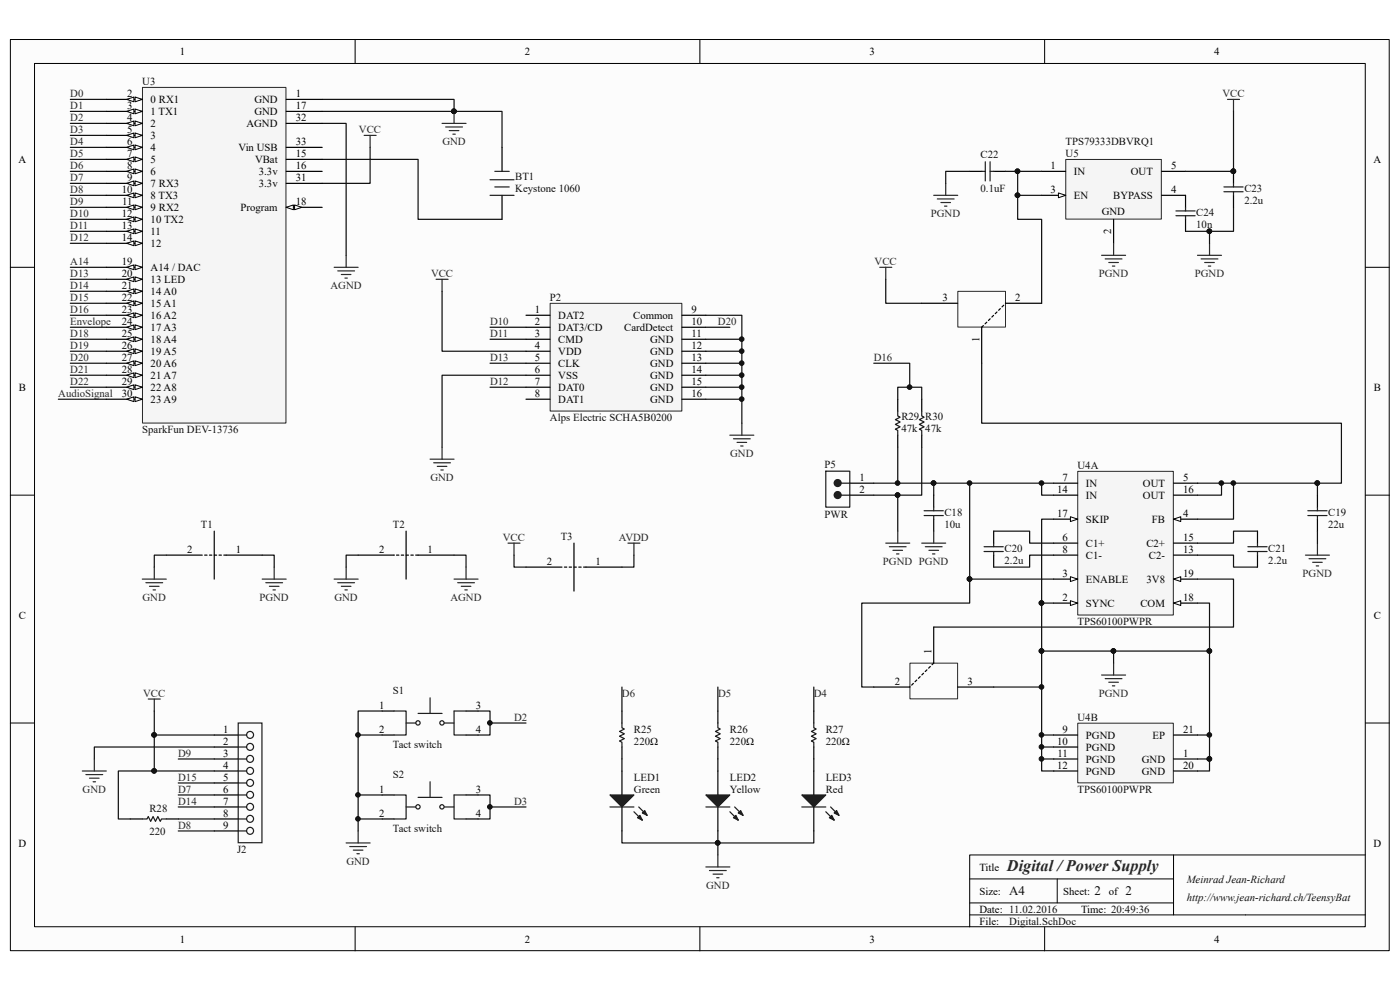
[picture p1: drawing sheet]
<svg xmlns="http://www.w3.org/2000/svg" width="297mm" height="210mm" viewBox="0 0 297 210" stroke-linecap="round" stroke-linejoin="round" font-family="sans-serif">
<path d="M2.2 8.4h292.5v193.3h-292.5z" fill="#fcfcfc"/>
<path d="M2.2 8.4h292.5v193.3h-292.5z" fill="none" stroke="#000" stroke-width=".21"/>
<path d="M7.4 13.5h282.2v183.1h-282.2z" fill="#fcfcfc"/>
<g fill="none" stroke="#000" stroke-width=".21">
<path d="M7.3 13.5h282.3v183.1h-282.3zM75.3 8.4v5.1M148.5 8.4v5.1M221.6 8.4v5.1M2.2 56.7h5.1M289.7 56.7h5.1M2.2 105h5.1M289.7 105h5.1M2.2 153.4h5.1M289.7 153.4h5.1M75.3 196.6v5.1M148.5 196.6v5.1"/>
<path d="M205.7 186.5h43.3M205.7 194.1h84M205.7 191.5h43.3M221.6 196.6v5.1M224.3 186.5v5M249 181.4v12.7M289.7 181.4h-84v15.2"/>
</g>
<g fill="none" stroke="#0e0e0e" stroke-width=".25">
<path d="M14.9 38.9h7.7M14.9 36.4h7.7M14.9 33.8h7.7M14.9 31.3h7.7M14.9 28.7h7.7M14.9 26.2h7.7M14.9 23.6h7.7M14.9 21.1h7.7M68.3 21.1h28v2.5h-28M68.3 33.8h20.4v12.7h17.8M68.3 26.2h5.1v28M78.5 31.3v7.6h-10.2"/>
<path d="M96.3 23.6h10.2v7.7M14.9 59.2h7.7M14.9 51.6h7.7M14.9 49.1h7.7M14.9 46.5h7.7M14.9 44h7.7M14.9 41.4h7.7M14.9 64.3h7.7M14.9 69.4h7.7M14.9 74.5h7.7M93.8 61.8v12.7h17.8M104 69.4h7.6"/>
<path d="M104 72h7.6M104 77.1h7.6M111.6 79.6h-17.8v15.3M149.8 66.9h7.6v22.9M149.8 74.5h7.6M149.8 72h7.6M149.8 77.1h7.6M149.8 79.6h7.6M104 82.1h7.6M149.8 82.1h7.6M149.8 84.7h7.6M185.4 105h5.1v7.7"/>
<path d="M185.4 102.5h12.7M210.8 112.7h7.6v2.5h5.1M221 102.5v2.5h2.5M223.5 102.5h-25.4v2.5M223.5 117.8h-5.1v2.5h-7.6M223.5 110.1h-2.5v17.8M254.1 117.8h7.6v2.5h5.1M254.1 102.5h25.4v2.5M259.1 102.5v2.5h-5M261.7 102.5v7.6h-7.6M266.8 112.7h-5.1v2.5h-7.6M279.5 112.7v2.5"/>
<path d="M221 138.1v25.5h2.5M223.5 127.9h-2.5v10.2h15.2v2.6M254.1 127.9h2.5v10.2h-20.4M256.6 138.1v22.9h-2.5M32.7 150.8v5.1h12.8M32.7 155.9v7.7h-7.6v10.1h2.5M45.5 158.5h-25.5v2.5M76 155.9h5.1M81.1 150.8h-5.1v25.5M101.4 150.8h2.6v5.1h-2.6M104 153.4h7.6M131.9 145.7v5.1"/>
<path d="M152.3 145.7v5.1M172.6 145.7v5.1M221 155.9h2.5M221 158.5h2.5M254.1 155.9h2.5M32.7 163.6h12.8M37.8 161h7.7M37.8 166.1h7.7M37.8 168.6h7.7M37.8 171.2h7.7M37.8 173.7h7.7M37.8 176.3h7.7"/>
<path d="M76 168.6h5.1M76 173.7h5.1M101.4 168.6h2.6v5.1h-2.6M104 171.2h7.6M131.9 176.3v2.5h40.7v-2.5M131.9 161v2.6M152.3 161v2.6M152.3 176.3v5.1M172.6 161v2.6M221 161h2.5M256.6 161v2.6h-2.5"/>
</g>
<g fill="#0e0e0e" stroke="#0e0e0e" stroke-width=".21">
<circle cx="96.3" cy="23.6" r=".49"/>
<circle cx="32.7" cy="155.9" r=".49"/>
<circle cx="32.7" cy="163.5" r=".49"/>
<circle cx="75.9" cy="155.9" r=".49"/>
<circle cx="75.9" cy="168.6" r=".49"/>
<circle cx="75.9" cy="173.7" r=".49"/>
<circle cx="103.9" cy="153.4" r=".49"/>
<circle cx="103.9" cy="171.2" r=".49"/>
<circle cx="152.3" cy="178.8" r=".49"/>
<circle cx="157.4" cy="71.9" r=".49"/>
<circle cx="157.4" cy="74.5" r=".49"/>
<circle cx="157.4" cy="77" r=".49"/>
<circle cx="157.4" cy="79.6" r=".49"/>
<circle cx="157.4" cy="82.1" r=".49"/>
<circle cx="157.4" cy="84.7" r=".49"/>
<circle cx="221" cy="102.5" r=".49"/>
<circle cx="198.1" cy="102.5" r=".49"/>
<circle cx="221" cy="127.9" r=".49"/>
<circle cx="221" cy="138.1" r=".49"/>
<circle cx="236.2" cy="138.1" r=".49"/>
<circle cx="256.6" cy="138.1" r=".49"/>
<circle cx="279.5" cy="102.5" r=".49"/>
<circle cx="259.1" cy="102.5" r=".49"/>
<circle cx="221" cy="161" r=".49"/>
<circle cx="221" cy="158.4" r=".49"/>
<circle cx="221" cy="155.9" r=".49"/>
<circle cx="256.6" cy="161" r=".49"/>
<circle cx="256.6" cy="155.9" r=".49"/>
<circle cx="261.7" cy="102.5" r=".49"/>
<circle cx="190.4" cy="105" r=".49"/>
</g>
<g fill="none" stroke="#262626" stroke-width=".25">
<path d="M77.2 28.7h2.6M78.5 28.7v2.6M93.8 26.2h5.1M94.5 26.9h3.6M95.3 27.7h2M96.1 28.5h.5M96.3 23.6v2.6M70.9 56.7h5.1M71.7 57.5h3.5M72.4 58.2h2.1M73.2 59h.5M73.4 54.2v2.5"/>
<path d="M92.5 59.2h2.6M93.8 59.2v2.6M91.2 97.4h5.1M92 98.2h3.6M92.8 98.9h2M93.5 99.7h.5M93.8 94.9v2.5M154.8 92.3h5.1M155.6 93.1h3.6M156.4 93.8h2M157.1 94.6h.5M157.4 89.8v2.5"/>
<path d="M187.9 115.2h5.1M188.7 116h3.5M189.4 116.7h2.1M190.2 117.5h.5M190.5 112.7v2.5M195.5 115.2h5.1M196.3 116h3.6M197.1 116.7h2M197.8 117.5h.5M198.1 112.7v2.5M277 117.8h5M277.7 118.5h3.6"/>
<path d="M278.5 119.3h2M279.5 115.2v2.6M279.2 120.1h.5M31.5 148.3h2.5M32.7 148.3v2.5M233.7 143.2h5.1M234.5 144h3.5M235.2 144.7h2.1M236 145.5h.5M236.2 140.7v2.5M17.5 163.6h5.1M18.2 164.3h3.6"/>
<path d="M19 165.1h2M19.8 165.8h.5M20 161v2.6M73.4 178.8h5.1M74.2 179.6h3.6M76 176.3v2.5M75 180.3h2M75.7 181.1h.5M149.8 183.9h5M150.5 184.7h3.6M151.3 185.4h2M152 186.2h.6"/>
<path d="M152.3 181.4v2.5"/>
</g>
<g fill="none" stroke="#000" stroke-width=".25">
<path d="M106.5 31.3v5.1M106.5 41.4v5.1M180.3 102.5h5.1M180.3 105h5.1M198.1 105v2.6M198.1 110.1v2.6M210.8 112.7v2.5M210.8 117.8v2.5M266.8 112.7v2.5M266.8 117.8v2.5M279.5 105v2.6M279.5 110.1v2.6"/>
<path d="M45.5 155.9h5M45.5 158.5h5M81.1 155.9h2.5M81.1 150.8h2.5M98.9 155.9h2.5M98.9 150.8h2.5M131.9 150.8v2.6M131.9 158.5v2.5M152.3 150.8v2.6M152.3 158.5v2.5M172.6 150.8v2.6M172.6 158.5v2.5"/>
<path d="M27.6 173.7h2.6M35.3 173.7h2.5M45.5 173.7h5M45.5 161h5M45.5 163.6h5M45.5 166.1h5M45.5 168.6h5M45.5 171.2h5M45.5 176.3h5M81.1 173.7h2.5M81.1 168.6h2.5M98.9 173.7h2.5"/>
<path d="M98.9 168.6h2.5M152.3 163.6v5M152.3 171.2v5.1M172.6 163.6v5M172.6 171.2v5.1"/>
</g>
<g fill="none" stroke="#1c1c1c" stroke-width=".25">
<path d="M104 38.1h5M105 39.7h3M105 36.4h3M104 41.4h5M175.2 100h5.1v7.6h-5.1zM178.5 102.5h1.8M178.5 105h1.8M196.1 108.3h4M196.1 109.4h4M198.1 107.6v.7M198.1 109.4v.7M208.8 116h4"/>
<path d="M208.8 117h4M210.8 115.2v.8M210.8 117v.8M264.7 116h4.1M264.7 117h4.1M266.8 115.2v.8M266.8 117v.8M277.5 108.3h4M277.5 109.4h4M279.5 107.6v.7M279.5 109.4v.7M50.5 153.4h5.1v25.4h-5.1z"/>
<path d="M50.5 158.5h1.8M50.5 155.9h1.8M83.6 150.8h2.6v5.1h-2.6M86.2 153.4h2M88.7 151.3h5.1M91.2 148v3.3M94.3 153.4h2M98.9 150.8h-2.6v5.1h2.6M131.9 153.4v1l.6 .3-1.1 .5 1.1 .5-1.1 .5 1.1 .5-1.1 .5 .5 .3v1M152.3 153.4v1l.5 .3-1 .5 1 .5-1 .5 1 .5-1 .5 .5 .3v1M172.6 153.4v1l.6 .3-1.1 .5 1.1 .5-1.1 .5 1.1 .5-1.1 .5 .5 .3v1M30.2 173.7h1l.3-.5 .5 1 .5-1 .5 1 .5-1 .5 1 .3-.5h1"/>
<path d="M50.5 161h1.8M50.5 163.6h1.8M50.5 171.2h1.8M50.5 168.6h1.8M50.5 166.1h1.8M50.5 173.7h1.8M50.5 176.3h1.8M83.6 168.6h2.6v5.1h-2.6M86.2 171.2h2M88.7 169.2h5.1M91.2 165.8v3.4M94.3 171.2h2"/>
<path d="M98.9 168.6h-2.6v5.1h2.6M149.8 171.2h5M154.8 172.2l1.8 1.8M155.9 171.2l1.7 1.8M170.1 171.2h5.1M175.2 172.2l1.8 1.8M176.2 171.2l1.8 1.8"/>
<circle cx="53.1" cy="158.4" r=".74"/>
<circle cx="53.1" cy="155.9" r=".74"/>
<circle cx="88.7" cy="153.4" r=".46"/>
<circle cx="93.8" cy="153.4" r=".46"/>
<circle cx="53.1" cy="161" r=".74"/>
<circle cx="53.1" cy="176.3" r=".74"/>
<circle cx="53.1" cy="171.2" r=".74"/>
<circle cx="53.1" cy="166.1" r=".74"/>
<circle cx="53.1" cy="168.6" r=".74"/>
<circle cx="53.1" cy="163.5" r=".74"/>
<circle cx="53.1" cy="173.7" r=".74"/>
<circle cx="88.7" cy="171.2" r=".46"/>
<circle cx="93.8" cy="171.2" r=".46"/>
</g>
<g fill="#1c1c1c" stroke="#1c1c1c" stroke-width=".25">
<path d="M149.8 168.6h5l-2.5 2.6z"/>
<path d="M156.1 173l.5 1-1-.5z"/>
<path d="M156.6 172.5l.5-.5 .5 1z"/>
<path d="M170.1 168.6h5.1l-2.6 2.6z"/>
<path d="M176.5 173l.5 1-1-.5z"/>
<path d="M177 172.5l.5-.5 .5 1z"/>
<circle cx="177.7" cy="102.5" r=".74"/>
<circle cx="177.7" cy="105" r=".74"/>
</g>
<path d="M228.7 100h20.2v30.5h-20.2z" fill="#f5f5f5"/>
<path d="M228.6 100h20.3v30.5h-20.3z" fill="none" stroke="#262626" stroke-width=".21"/>
<path d="M223.5 127.9h5.1" fill="none" stroke="#000" stroke-width=".25"/>
<path d="M227.1 127.4l1.5 .5-1.5 .5z" fill="#fcfcfc" stroke="#000" stroke-width=".21"/>
<path d="M223.5 122.9h5.1" fill="none" stroke="#000" stroke-width=".25"/>
<path d="M227.1 122.3l1.5 .6-1.5 .5z" fill="#fcfcfc" stroke="#000" stroke-width=".21"/>
<path d="M249 110.1h5.1" fill="none" stroke="#000" stroke-width=".25"/>
<path d="M249 110.1l1.5-.5v1z" fill="#fcfcfc" stroke="#000" stroke-width=".21"/>
<path d="M223.5 102.5h5.1M223.5 115.2h5.1M223.5 117.8h5.1M223.5 105h5.1M223.5 110.1h5.1M249 102.5h5.1M249 115.2h5.1M249 117.8h5.1M249 105h5.1" fill="none" stroke="#000" stroke-width=".25"/>
<path d="M227.1 109.6l1.5 .5-1.5 .5z" fill="#fcfcfc" stroke="#000" stroke-width=".21"/>
<path d="M249 127.9h5.1" fill="none" stroke="#000" stroke-width=".25"/>
<path d="M249 127.9l1.5-.5v1z" fill="#fcfcfc" stroke="#000" stroke-width=".21"/>
<path d="M249 122.9h5.1" fill="none" stroke="#000" stroke-width=".25"/>
<path d="M249 122.9l1.5-.6v1.1z" fill="#fcfcfc" stroke="#000" stroke-width=".21"/>
<path d="M228.7 153.5h20.2v12.6h-20.2z" fill="#f5f5f5"/>
<path d="M228.6 153.4h20.3v12.7h-20.3z" fill="none" stroke="#262626" stroke-width=".21"/>
<path d="M223.5 155.9h5.1M223.5 158.5h5.1M249 155.9h5.1M223.5 161h5.1M223.5 163.6h5.1M249 161h5.1M249 163.6h5.1" fill="none" stroke="#000" stroke-width=".25"/>
<g fill="none" stroke="#0e0e0e" stroke-width=".25">
<path d="M14.9 56.7h7.7M14.9 66.9h7.7M14.9 72h7.7M14.9 77.1h7.7M14.9 61.8h7.7M14.9 79.6h7.7M12.4 84.7h10.2M14.9 82.1h7.7M35.3 117.8h-2.6v2.5M55.6 117.8h2.6v2.5M76 117.8h-2.6v2.5M96.3 117.8h2.6v2.5"/>
<path d="M109 117.8v2.5h2.6M134.5 117.8v2.5h-2.6M205.7 102.5v20.4h17.8"/>
</g>
<g fill="#0e0e0e" stroke="#0e0e0e" stroke-width=".21">
<circle cx="205.7" cy="122.8" r=".49"/>
<circle cx="205.7" cy="102.5" r=".49"/>
</g>
<g fill="none" stroke="#262626" stroke-width=".25">
<path d="M107.8 115.2h2.5M109 115.2v2.6M133.2 115.2h2.6M134.5 115.2v2.6M30.2 122.9h5.1M30.9 123.6h3.6M31.7 124.4h2M32.5 125.1h.5M32.7 120.3v2.6M55.6 122.9h5.1M56.4 123.6h3.5M57.2 124.4h2"/>
<path d="M57.9 125.1h.5M58.2 120.3v2.6M70.9 122.9h5.1M71.7 123.6h3.5M72.4 124.4h2.1M73.2 125.1h.5M73.4 120.3v2.6M96.3 122.9h5.1M97.1 123.6h3.6M97.9 124.4h2M98.6 125.1h.5M98.9 120.3v2.6"/>
</g>
<path d="M116.8 64.4h27.9v22.8h-27.9z" fill="#f5f5f5"/>
<path d="M116.7 64.3h28v22.9h-28z" fill="none" stroke="#262626" stroke-width=".21"/>
<g fill="none" stroke="#000" stroke-width=".25">
<path d="M111.6 66.9h5.1M111.6 69.4h5.1M111.6 72h5.1M111.6 74.5h5.1M111.6 77.1h5.1M111.6 79.6h5.1M144.7 66.9h5.1M144.7 69.4h5.1M144.7 72h5.1M144.7 74.5h5.1M144.7 77.1h5.1M144.7 79.6h5.1"/>
<path d="M111.6 82.1h5.1M111.6 84.7h5.1M144.7 82.1h5.1M144.7 84.7h5.1"/>
</g>
<path d="M149.8 69.4h5" fill="none" stroke="#0e0e0e" stroke-width=".25"/>
<path d="M260.4 21.1h2.6M261.7 21.1v2.5" fill="none" stroke="#262626" stroke-width=".25"/>
<path d="M226.1 33.9h20.3v12.6h-20.3z" fill="#f5f5f5"/>
<path d="M226.1 33.8h20.3v12.7h-20.3z" fill="none" stroke="#262626" stroke-width=".21"/>
<path d="M221 36.4h5.1M221 41.4h5.1" fill="none" stroke="#000" stroke-width=".25"/>
<path d="M224.5 40.9l1.6 .5-1.6 .5z" fill="#fcfcfc" stroke="#000" stroke-width=".21"/>
<g fill="none" stroke="#000" stroke-width=".25">
<path d="M205.7 36.4h2.6M210.8 36.4h2.6M246.4 36.4h5.1M261.7 36.4v2.5M236.2 46.5v5.1M246.4 41.4h5.1v2.6M251.5 46.5v2.6M261.7 41.4v2.6M195.5 64.3h7.7M208.3 69.4v7.7M213.4 64.3h7.6M190.5 84.7v2.5"/>
<path d="M190.5 92.3v2.6M195.5 84.7v2.5M195.5 92.3v2.6M35.3 117.8h7.6M45.5 112.7v10.2M48 117.8h7.6M76 117.8h7.6M86.2 112.7v10.2M88.7 117.8h7.6M121.8 115.2v10.2M111.6 120.3h7.6M124.3 120.3h7.6"/>
<path d="M198.1 133v7.7M185.4 145.7h7.6M203.2 145.7h7.6"/>
</g>
<g fill="none" stroke="#262626" stroke-width=".25">
<path d="M200.6 38.9v2.5M186.6 56.7h2.6M187.9 56.7v2.5M198.1 41.4h5.1M198.9 42.2h3.5M199.6 43h2M200.4 43.7h.5M233.7 54.2h5.1M234.5 54.9h3.5M235.2 55.7h2.1M236 56.4h.5M236.2 51.6v2.6"/>
<path d="M254.1 54.2h5M254.8 54.9h3.6M255.6 55.7h2M256.3 56.4h.6M256.6 51.6v2.6"/>
</g>
<g fill="none" stroke="#0e0e0e" stroke-width=".25">
<path d="M205.7 36.4h-5.1v2.5M213.4 36.4h2.5M221 36.4h-5.1v5h5.1M261.7 23.6v12.8h-10.2M187.9 59.2v5.1h7.6M215.9 41.4v5.1h5.1v17.8M251.5 49.1h5.1M261.7 44v5.1h-5.1v2.5M185.4 77.1h7.6v5M208.3 77.1v12.7h76.3v12.7h-5.1M190.5 84.7v-2.6h5v2.6M190.5 94.9v7.6"/>
<path d="M195.5 94.9v10.1h-5M205.7 122.9v5h-22.9v17.8h2.6M254.1 122.9h7.6v10.1h-63.6M210.8 145.7h10.2"/>
</g>
<g fill="#0e0e0e" stroke="#0e0e0e" stroke-width=".21">
<circle cx="215.9" cy="36.3" r=".49"/>
<circle cx="215.9" cy="41.4" r=".49"/>
<circle cx="261.7" cy="36.3" r=".49"/>
<circle cx="256.6" cy="49" r=".49"/>
<circle cx="221" cy="145.7" r=".49"/>
<circle cx="205.7" cy="122.8" r=".49"/>
<circle cx="279.5" cy="102.5" r=".49"/>
<circle cx="190.4" cy="102.5" r=".49"/>
<circle cx="190.4" cy="105" r=".49"/>
<circle cx="193" cy="82.1" r=".49"/>
</g>
<g fill="none" stroke="#1c1c1c" stroke-width=".25">
<path d="M208.3 36.4h.7M209 34.3v4.1M210 34.3v4.1M210 36.4h.8M259.7 39.7h4M261.7 38.9v.8M249.5 44.7h4M249.5 45.8h4M251.5 44v.7M251.5 45.8v.7M259.7 40.7h4M261.7 40.7v.7"/>
<path d="M190.5 87.2v1l.5 .3-1.1 .5 1.1 .5-1.1 .5 1.1 .5-1.1 .5 .6 .3v1M195.5 87.2v1l.6 .3-1.1 .5 1.1 .5-1.1 .5 1.1 .5-1.1 .5 .5 .3v1"/>
</g>
<path d="M203.2 61.8h10.1v7.6h-10.1zM193 140.7h10.2v7.6h-10.2z" fill="none" stroke="#262626" stroke-width=".21"/>
<path d="M208.3 69.4l5.1-5.1M198.1 140.7l-5.1 5" fill="none" stroke="#000" stroke-width=".25" stroke-dasharray=".5 .5"/>
<path d="M48 117.8h-5.1M88.7 117.8h-5.1M124.3 120.3h-5.1" fill="none" stroke="#000" stroke-width=".25" stroke-dasharray=".5"/>
<path d="M30.3 18.6h30.4v71.1h-30.4z" fill="#f5f5f5"/>
<path d="M30.2 18.5h30.5v71.2h-30.5z" fill="none" stroke="#262626" stroke-width=".21"/>
<path d="M22.6 21.1h7.6M60.7 21.1h7.6" fill="none" stroke="#000" stroke-width=".25"/>
<g fill="#fcfcfc" stroke="#000" stroke-width=".21">
<path d="M28.7 20.6l1.5 .5-1.5 .5z"/>
<path d="M26.9 21.1l1.5-.5v1z"/>
</g>
<path d="M22.6 23.6h7.6" fill="none" stroke="#000" stroke-width=".25"/>
<g fill="#fcfcfc" stroke="#000" stroke-width=".21">
<path d="M28.7 23.1l1.5 .5-1.5 .5z"/>
<path d="M26.9 23.6l1.5-.5v1z"/>
</g>
<path d="M22.6 26.2h7.6" fill="none" stroke="#000" stroke-width=".25"/>
<g fill="#fcfcfc" stroke="#000" stroke-width=".21">
<path d="M28.7 25.7l1.5 .5-1.5 .5z"/>
<path d="M26.9 26.2l1.5-.5v1z"/>
</g>
<path d="M22.6 28.7h7.6" fill="none" stroke="#000" stroke-width=".25"/>
<g fill="#fcfcfc" stroke="#000" stroke-width=".21">
<path d="M28.7 28.2l1.5 .5-1.5 .5z"/>
<path d="M26.9 28.7l1.5-.5v1z"/>
</g>
<path d="M22.6 31.3h7.6" fill="none" stroke="#000" stroke-width=".25"/>
<g fill="#fcfcfc" stroke="#000" stroke-width=".21">
<path d="M28.7 30.8l1.5 .5-1.5 .5z"/>
<path d="M26.9 31.3l1.5-.5v1z"/>
</g>
<path d="M22.6 33.8h7.6" fill="none" stroke="#000" stroke-width=".25"/>
<g fill="#fcfcfc" stroke="#000" stroke-width=".21">
<path d="M28.7 33.3l1.5 .5-1.5 .5z"/>
<path d="M26.9 33.8l1.5-.5v1z"/>
</g>
<path d="M22.6 36.4h7.6" fill="none" stroke="#000" stroke-width=".25"/>
<g fill="#fcfcfc" stroke="#000" stroke-width=".21">
<path d="M28.7 35.8l1.5 .6-1.5 .5z"/>
<path d="M26.9 36.4l1.5-.6v1.1z"/>
</g>
<path d="M22.6 38.9h7.6" fill="none" stroke="#000" stroke-width=".25"/>
<g fill="#fcfcfc" stroke="#000" stroke-width=".21">
<path d="M28.7 38.4l1.5 .5-1.5 .5z"/>
<path d="M26.9 38.9l1.5-.5v1z"/>
</g>
<path d="M22.6 41.4h7.6" fill="none" stroke="#000" stroke-width=".25"/>
<g fill="#fcfcfc" stroke="#000" stroke-width=".21">
<path d="M28.7 40.9l1.5 .5-1.5 .5z"/>
<path d="M26.9 41.4l1.5-.5v1z"/>
</g>
<path d="M22.6 44h7.6" fill="none" stroke="#000" stroke-width=".25"/>
<g fill="#fcfcfc" stroke="#000" stroke-width=".21">
<path d="M28.7 43.5l1.5 .5-1.5 .5z"/>
<path d="M26.9 44l1.5-.5v1z"/>
</g>
<path d="M22.6 46.5h7.6" fill="none" stroke="#000" stroke-width=".25"/>
<g fill="#fcfcfc" stroke="#000" stroke-width=".21">
<path d="M28.7 46l1.5 .5-1.5 .5z"/>
<path d="M26.9 46.5l1.5-.5v1z"/>
</g>
<path d="M22.6 49.1h7.6" fill="none" stroke="#000" stroke-width=".25"/>
<g fill="#fcfcfc" stroke="#000" stroke-width=".21">
<path d="M28.7 48.6l1.5 .5-1.5 .5z"/>
<path d="M26.9 49.1l1.5-.5v1z"/>
</g>
<path d="M22.6 51.6h7.6" fill="none" stroke="#000" stroke-width=".25"/>
<g fill="#fcfcfc" stroke="#000" stroke-width=".21">
<path d="M28.7 51.1l1.5 .5-1.5 .5z"/>
<path d="M26.9 51.6l1.5-.5v1z"/>
</g>
<path d="M60.7 33.8h7.6M60.7 36.4h7.6M60.7 23.6h7.6M60.7 44h7.6" fill="none" stroke="#000" stroke-width=".25"/>
<g fill="#fcfcfc" stroke="#000" stroke-width=".21">
<path d="M60.7 44l1.5-.5v1z"/>
<path d="M62.5 43.5l1.5 .5-1.5 .5z"/>
</g>
<path d="M22.6 56.7h7.6" fill="none" stroke="#000" stroke-width=".25"/>
<g fill="#fcfcfc" stroke="#000" stroke-width=".21">
<path d="M28.7 56.2l1.5 .5-1.5 .5z"/>
<path d="M26.9 56.7l1.5-.5v1z"/>
</g>
<path d="M22.6 59.2h7.6" fill="none" stroke="#000" stroke-width=".25"/>
<g fill="#fcfcfc" stroke="#000" stroke-width=".21">
<path d="M28.7 58.7l1.5 .5-1.5 .6z"/>
<path d="M26.9 59.2l1.5-.5v1.1z"/>
</g>
<path d="M22.6 61.8h7.6" fill="none" stroke="#000" stroke-width=".25"/>
<g fill="#fcfcfc" stroke="#000" stroke-width=".21">
<path d="M28.7 61.3l1.5 .5-1.5 .5z"/>
<path d="M26.9 61.8l1.5-.5v1z"/>
</g>
<path d="M22.6 64.3h7.6" fill="none" stroke="#000" stroke-width=".25"/>
<g fill="#fcfcfc" stroke="#000" stroke-width=".21">
<path d="M28.7 63.8l1.5 .5-1.5 .5z"/>
<path d="M26.9 64.3l1.5-.5v1z"/>
</g>
<path d="M22.6 66.9h7.6" fill="none" stroke="#000" stroke-width=".25"/>
<g fill="#fcfcfc" stroke="#000" stroke-width=".21">
<path d="M28.7 66.4l1.5 .5-1.5 .5z"/>
<path d="M26.9 66.9l1.5-.5v1z"/>
</g>
<path d="M22.6 69.4h7.6" fill="none" stroke="#000" stroke-width=".25"/>
<g fill="#fcfcfc" stroke="#000" stroke-width=".21">
<path d="M28.7 68.9l1.5 .5-1.5 .5z"/>
<path d="M26.9 69.4l1.5-.5v1z"/>
</g>
<path d="M22.6 72h7.6" fill="none" stroke="#000" stroke-width=".25"/>
<g fill="#fcfcfc" stroke="#000" stroke-width=".21">
<path d="M28.7 71.5l1.5 .5-1.5 .5z"/>
<path d="M26.9 72l1.5-.5v1z"/>
</g>
<path d="M22.6 74.5h7.6" fill="none" stroke="#000" stroke-width=".25"/>
<g fill="#fcfcfc" stroke="#000" stroke-width=".21">
<path d="M28.7 74l1.5 .5-1.5 .5z"/>
<path d="M26.9 74.5l1.5-.5v1z"/>
</g>
<path d="M22.6 77.1h7.6" fill="none" stroke="#000" stroke-width=".25"/>
<g fill="#fcfcfc" stroke="#000" stroke-width=".21">
<path d="M28.7 76.5l1.5 .6-1.5 .5z"/>
<path d="M26.9 77.1l1.5-.6v1.1z"/>
</g>
<path d="M22.6 79.6h7.6" fill="none" stroke="#000" stroke-width=".25"/>
<g fill="#fcfcfc" stroke="#000" stroke-width=".21">
<path d="M28.7 79.1l1.5 .5-1.5 .5z"/>
<path d="M26.9 79.6l1.5-.5v1z"/>
</g>
<path d="M22.6 82.1h7.6" fill="none" stroke="#000" stroke-width=".25"/>
<g fill="#fcfcfc" stroke="#000" stroke-width=".21">
<path d="M28.7 81.6l1.5 .5-1.5 .6z"/>
<path d="M26.9 82.1l1.5-.5v1.1z"/>
</g>
<path d="M22.6 84.7h7.6" fill="none" stroke="#000" stroke-width=".25"/>
<g fill="#fcfcfc" stroke="#000" stroke-width=".21">
<path d="M28.7 84.2l1.5 .5-1.5 .5z"/>
<path d="M26.9 84.7l1.5-.5v1z"/>
</g>
<path d="M60.7 38.9h7.6M60.7 26.2h7.6M60.7 31.3h7.6M131.9 163.6v5M131.9 171.2v5.1" fill="none" stroke="#000" stroke-width=".25"/>
<g fill="#1c1c1c" stroke="#1c1c1c" stroke-width=".25">
<path d="M129.4 168.6h5.1l-2.6 2.6z"/>
<path d="M135.8 173l.5 1-1-.5z"/>
<path d="M136.3 172.5l.5-.5 .5 1z"/>
</g>
<path d="M129.4 171.2h5.1M134.5 172.2l1.8 1.8M135.5 171.2l1.8 1.8" fill="none" stroke="#1c1c1c" stroke-width=".25"/>
<text font-size="3.4" fill="#262626" x="213.6" y="184.7">Digital / Power Supply</text>
<g font-size="2.8" fill="#0e0e0e">
<text x="214.1" y="189.9">A4</text>
<text x="232.2" y="189.9">2</text>
<text x="238.8" y="189.9">2</text>
</g>
<g font-size="2.3">
<text x="38.2" y="11.7">1</text>
<text x="111.3" y="11.7">2</text>
<text x="184.5" y="11.7">3</text>
<text x="257.6" y="11.7">4</text>
<text x="27" y="20.6">2</text>
<text x="27" y="23.1">3</text>
<text x="32" y="21.8">0 RX1</text>
<text x="54" y="21.8">GND</text>
<text x="62.7" y="20.6">1</text>
<text x="62.7" y="23.1">17</text>
<text x="27" y="25.7">4</text>
<text x="27" y="28.2">5</text>
<text x="32" y="24.4">1 TX1</text>
<text x="32" y="27">2</text>
<text x="32" y="29.5">3</text>
<text x="52.3" y="27">AGND</text>
<text x="54" y="24.4">GND</text>
<text x="62.7" y="25.7">32</text>
<text x="3.9" y="34.6">A</text>
<text x="27" y="30.8">6</text>
<text x="27" y="33.3">7</text>
<text x="27" y="35.9">8</text>
<text x="32" y="32">4</text>
<text x="32" y="34.6">5</text>
<text x="50.6" y="32">Vin USB</text>
<text x="54.1" y="34.6">VBat</text>
<text x="62.7" y="33.3">15</text>
<text x="62.7" y="35.9">16</text>
<text x="62.7" y="30.8">33</text>
<text x="222.9" y="35.9">1</text>
<text x="248.5" y="35.9">5</text>
<text x="291.4" y="34.6">A</text>
<text x="25.9" y="40.9">10</text>
<text x="27" y="38.4">9</text>
<text x="32" y="37.1">6</text>
<text x="32" y="39.7">7 RX3</text>
<text x="54.9" y="37.1">3.3v</text>
<text x="54.9" y="39.7">3.3v</text>
<text x="62.7" y="38.4">31</text>
<text x="222.9" y="40.9">3</text>
<text x="227.8" y="37.1">IN</text>
<text x="239.9" y="37.1">OUT</text>
<text x="248.5" y="40.9">4</text>
<text x="25.9" y="46">12</text>
<text x="26" y="43.5">11</text>
<text x="32" y="42.2">8 TX3</text>
<text x="32" y="44.7">9 RX2</text>
<text x="32" y="47.3">10 TX2</text>
<text x="51" y="44.7">Program</text>
<text x="62.7" y="43.5">18</text>
<text x="227.8" y="42.2">EN</text>
<text x="233.7" y="45.5">GND</text>
<text x="236.2" y="42.2">BYPASS</text>
<text x="25.9" y="48.6">13</text>
<text x="25.9" y="51.1">14</text>
<text x="32" y="49.8">11</text>
<text x="32" y="52.4">12</text>
<text x="235.8" y="49.7" transform="rotate(-90 235.8 49.7)">2</text>
<text x="25.9" y="56.2">19</text>
<text x="25.9" y="58.8">20</text>
<text x="32" y="57.5">A14 / DAC</text>
<text x="25.9" y="61.3">21</text>
<text x="25.9" y="63.8">22</text>
<text x="32" y="60">13 LED</text>
<text x="32" y="62.6">14 A0</text>
<text x="32" y="65.1">15 A1</text>
<text x="200" y="63.8">3</text>
<text x="215.4" y="63.8">2</text>
<text x="25.9" y="66.4">23</text>
<text x="25.9" y="68.9">24</text>
<text x="25.9" y="71.5">25</text>
<text x="32" y="67.6">16 A2</text>
<text x="32" y="70.2">17 A3</text>
<text x="113.5" y="66.4">1</text>
<text x="113.5" y="68.9">2</text>
<text x="113.5" y="71.5">3</text>
<text x="118.4" y="67.6">DAT2</text>
<text x="118.4" y="70.2">DAT3/CD</text>
<text x="132.4" y="70.2">CardDetect</text>
<text x="134.3" y="67.6">Common</text>
<text x="146.7" y="66.4">9</text>
<text x="146.7" y="68.9">10</text>
<text x="146.7" y="71.5">11</text>
<text x="25.9" y="74">26</text>
<text x="25.9" y="76.6">27</text>
<text x="32" y="72.7">18 A4</text>
<text x="32" y="75.3">19 A5</text>
<text x="32" y="77.9">20 A6</text>
<text x="113.5" y="74">4</text>
<text x="113.5" y="76.6">5</text>
<text x="118.4" y="72.7">CMD</text>
<text x="118.4" y="75.3">VDD</text>
<text x="118.4" y="77.9">CLK</text>
<text x="137.9" y="72.7">GND</text>
<text x="137.9" y="75.3">GND</text>
<text x="137.9" y="77.9">GND</text>
<text x="146.7" y="74">12</text>
<text x="146.7" y="76.6">13</text>
<text x="207.8" y="72.6" transform="rotate(-90 207.8 72.6)">1</text>
<text x="4" y="82.9">B</text>
<text x="25.9" y="79.1">28</text>
<text x="25.9" y="81.7">29</text>
<text x="32" y="80.4">21 A7</text>
<text x="32" y="82.9">22 A8</text>
<text x="113.5" y="79.1">6</text>
<text x="113.5" y="81.7">7</text>
<text x="118.4" y="80.4">VSS</text>
<text x="118.4" y="82.9">DAT0</text>
<text x="137.9" y="80.4">GND</text>
<text x="137.9" y="82.9">GND</text>
<text x="146.7" y="79.1">14</text>
<text x="146.7" y="81.7">15</text>
<text x="291.5" y="82.9">B</text>
<text x="25.9" y="84.2">30</text>
<text x="32" y="85.5">23 A9</text>
<text x="113.5" y="84.2">8</text>
<text x="118.4" y="85.5">DAT1</text>
<text x="137.9" y="85.5">GND</text>
<text x="146.7" y="84.2">16</text>
<text x="182.3" y="102">1</text>
<text x="225.4" y="102">7</text>
<text x="251" y="102">5</text>
<text x="182.3" y="104.6">2</text>
<text x="224.3" y="104.6">14</text>
<text x="230.4" y="103.3">IN</text>
<text x="230.4" y="105.8">IN</text>
<text x="242.5" y="103.3">OUT</text>
<text x="242.5" y="105.8">OUT</text>
<text x="251" y="104.6">16</text>
<text x="224.3" y="109.6">17</text>
<text x="230.4" y="110.9">SKIP</text>
<text x="244.4" y="110.9">FB</text>
<text x="251" y="109.6">4</text>
<text x="39.7" y="117.3">2</text>
<text x="50" y="117.3">1</text>
<text x="80.4" y="117.3">2</text>
<text x="90.7" y="117.3">1</text>
<text x="116" y="119.8">2</text>
<text x="126.4" y="119.8">1</text>
<text x="225.4" y="114.7">6</text>
<text x="225.4" y="117.3">8</text>
<text x="230.4" y="116">C1+</text>
<text x="230.4" y="118.5">C1-</text>
<text x="243.2" y="116">C2+</text>
<text x="243.8" y="118.5">C2-</text>
<text x="251" y="117.3">13</text>
<text x="251" y="114.7">15</text>
<text x="225.4" y="122.3">3</text>
<text x="230.4" y="123.6">ENABLE</text>
<text x="243.2" y="123.6">3V8</text>
<text x="251" y="122.3">19</text>
<text x="4" y="131.3">C</text>
<text x="225.4" y="127.4">2</text>
<text x="230.4" y="128.7">SYNC</text>
<text x="241.9" y="128.7">COM</text>
<text x="251" y="127.4">18</text>
<text x="291.5" y="131.3">C</text>
<text x="197.6" y="138.6" transform="rotate(-90 197.6 138.6)">1</text>
<text x="189.8" y="145.2">2</text>
<text x="205.2" y="145.2">3</text>
<text x="47.4" y="155.4">1</text>
<text x="80.4" y="150.3">1</text>
<text x="80.4" y="155.4">2</text>
<text x="100.9" y="150.3">3</text>
<text x="100.9" y="155.4">4</text>
<text x="225.4" y="155.4">9</text>
<text x="251" y="155.4">21</text>
<text x="47.4" y="158">2</text>
<text x="47.4" y="160.5">3</text>
<text x="224.3" y="158">10</text>
<text x="224.4" y="160.5">11</text>
<text x="230.4" y="156.7">PGND</text>
<text x="230.4" y="159.3">PGND</text>
<text x="230.4" y="161.8">PGND</text>
<text x="242.2" y="161.8">GND</text>
<text x="244.5" y="156.7">EP</text>
<text x="251" y="160.5">1</text>
<text x="47.4" y="163.1">4</text>
<text x="47.4" y="165.6">5</text>
<text x="224.3" y="163.1">12</text>
<text x="230.4" y="164.3">PGND</text>
<text x="242.2" y="164.3">GND</text>
<text x="251" y="163.1">20</text>
<text x="47.4" y="168.1">6</text>
<text x="47.4" y="170.7">7</text>
<text x="47.4" y="173.2">8</text>
<text x="80.4" y="168.1">1</text>
<text x="80.4" y="173.2">2</text>
<text x="100.9" y="168.1">3</text>
<text x="100.9" y="173.2">4</text>
<text x="3.9" y="179.6">D</text>
<text x="47.4" y="175.8">9</text>
<text x="291.4" y="179.6">D</text>
<text x="207.8" y="184.7">Title</text>
<text x="207.8" y="189.8">Size:</text>
<text x="225.6" y="189.8">Sheet:</text>
<text x="235.2" y="189.8">of</text>
<text x="207.8" y="193.6">Date: 11.02.2016</text>
<text x="207.8" y="196.1">File:</text>
<text x="229.4" y="193.6">Time: 20:49:36</text>
<text x="38.2" y="199.9">1</text>
<text x="111.3" y="199.9">2</text>
<text x="184.5" y="199.9">3</text>
<text x="257.6" y="199.9">4</text>
</g>
<g font-size="2.3" fill="#262626">
<text x="14.9" y="20.6">D0</text>
<text x="14.9" y="23.1">D1</text>
<text x="259.3" y="20.6">VCC</text>
<text x="14.9" y="25.7">D2</text>
<text x="14.9" y="28.2">D3</text>
<text x="76.2" y="28.2">VCC</text>
<text x="14.9" y="30.8">D4</text>
<text x="14.9" y="33.3">D5</text>
<text x="14.9" y="35.9">D6</text>
<text x="93.9" y="30.8">GND</text>
<text x="14.9" y="38.4">D7</text>
<text x="14.9" y="40.9">D8</text>
<text x="14.9" y="43.5">D9</text>
<text x="14.9" y="46">D10</text>
<text x="197.5" y="46">PGND</text>
<text x="14.9" y="48.6">D11</text>
<text x="14.9" y="51.1">D12</text>
<text x="14.9" y="56.2">A14</text>
<text x="14.9" y="58.8">D13</text>
<text x="91.4" y="58.8">VCC</text>
<text x="185.5" y="56.2">VCC</text>
<text x="233.1" y="58.8">PGND</text>
<text x="253.5" y="58.8">PGND</text>
<text x="14.9" y="61.3">D14</text>
<text x="14.9" y="63.8">D15</text>
<text x="70.1" y="61.3">AGND</text>
<text x="14.9" y="66.4">D16</text>
<text x="14.9" y="68.9">Envelope</text>
<text x="14.9" y="71.5">D18</text>
<text x="104" y="68.9">D10</text>
<text x="104" y="71.5">D11</text>
<text x="152.3" y="68.9">D20</text>
<text x="14.9" y="74">D19</text>
<text x="14.9" y="76.6">D20</text>
<text x="104" y="76.6">D13</text>
<text x="185.4" y="76.6">D16</text>
<text x="14.9" y="79.1">D21</text>
<text x="14.9" y="81.7">D22</text>
<text x="104" y="81.7">D12</text>
<text x="12.4" y="84.2">AudioSignal</text>
<text x="91.3" y="102">GND</text>
<text x="154.9" y="96.9">GND</text>
<text x="106.7" y="114.7">VCC</text>
<text x="131.3" y="114.7">AVDD</text>
<text x="187.3" y="119.8">PGND PGND</text>
<text x="276.4" y="122.3">PGND</text>
<text x="30.2" y="127.4">GND</text>
<text x="55" y="127.4">PGND</text>
<text x="71" y="127.4">GND</text>
<text x="95.5" y="127.4">AGND</text>
<text x="30.4" y="147.8">VCC</text>
<text x="132" y="147.8">D6</text>
<text x="152.3" y="147.8">D5</text>
<text x="172.6" y="147.8">D4</text>
<text x="233.1" y="147.8">PGND</text>
<text x="109.1" y="152.9">D2</text>
<text x="37.8" y="160.5">D9</text>
<text x="37.8" y="165.6">D15</text>
<text x="17.5" y="168.1">GND</text>
<text x="37.8" y="168.1">D7</text>
<text x="37.8" y="170.7">D14</text>
<text x="109.1" y="170.7">D3</text>
<text x="37.8" y="175.8">D8</text>
<text x="73.5" y="183.4">GND</text>
<text x="149.8" y="188.5">GND</text>
</g>
<g font-size="2.3" fill="#0e0e0e">
<text x="30.2" y="18">U3</text>
<text x="208" y="33.6">C22</text>
<text x="226.1" y="33.3">U5</text>
<text x="226.1" y="30.8">TPS79333DBVRQ1</text>
<text x="109.3" y="38.1">BT1</text>
<text x="109.3" y="40.7">Keystone 1060</text>
<text x="208" y="40.7">0.1uF</text>
<text x="264" y="40.7">C23</text>
<text x="253.8" y="45.8">C24</text>
<text x="264" y="43.2">2.2u</text>
<text x="253.8" y="48.3">10n</text>
<text x="116.7" y="63.8">P2</text>
<text x="116.7" y="89.3">Alps Electric SCHA5B0200</text>
<text x="191.2" y="89">R29 R30</text>
<text x="30.2" y="91.8">SparkFun DEV-13736</text>
<text x="191.2" y="91.6">47k</text>
<text x="196.3" y="91.6">47k</text>
<text x="174.9" y="99.2">P5</text>
<text x="228.6" y="99.4">U4A</text>
<text x="42.6" y="111.9">T1</text>
<text x="83.4" y="111.9">T2</text>
<text x="174.9" y="109.9">PWR</text>
<text x="200.4" y="109.4">C18</text>
<text x="200.4" y="111.9">10u</text>
<text x="281.8" y="109.4">C19</text>
<text x="281.8" y="111.9">22u</text>
<text x="119" y="114.5">T3</text>
<text x="213.1" y="117">C20</text>
<text x="213.1" y="119.5">2.2u</text>
<text x="269.1" y="117">C21</text>
<text x="269.1" y="119.5">2.2u</text>
<text x="228.6" y="132.5">TPS60100PWPR</text>
<text x="83.4" y="147.3">S1</text>
<text x="134.5" y="155.4">R25</text>
<text x="154.9" y="155.4">R26</text>
<text x="175.2" y="155.4">R27</text>
<text x="228.6" y="152.9">U4B</text>
<text x="83.4" y="158.7">Tact switch</text>
<text x="134.5" y="158">220Ω</text>
<text x="154.9" y="158">220Ω</text>
<text x="175.2" y="158">220Ω</text>
<text x="83.4" y="165.1">S2</text>
<text x="134.5" y="165.6">LED1</text>
<text x="154.9" y="165.6">LED2</text>
<text x="175.2" y="165.6">LED3</text>
<text x="31.7" y="172.2">R28</text>
<text x="134.5" y="168.1">Green</text>
<text x="154.9" y="168.1">Yellow</text>
<text x="175.2" y="168.1">Red</text>
<text x="228.6" y="168.1">TPS60100PWPR</text>
<text x="31.7" y="177">220</text>
<text x="83.4" y="176.5">Tact switch</text>
<text x="50.3" y="180.8">J2</text>
<text x="251.8" y="187.2">Meinrad Jean-Richard</text>
<text x="251.8" y="191.1">http://www.jean-richard.ch/TeensyBat</text>
<text x="214.1" y="196.1">Digital.SchDoc</text>
</g>
</svg>
